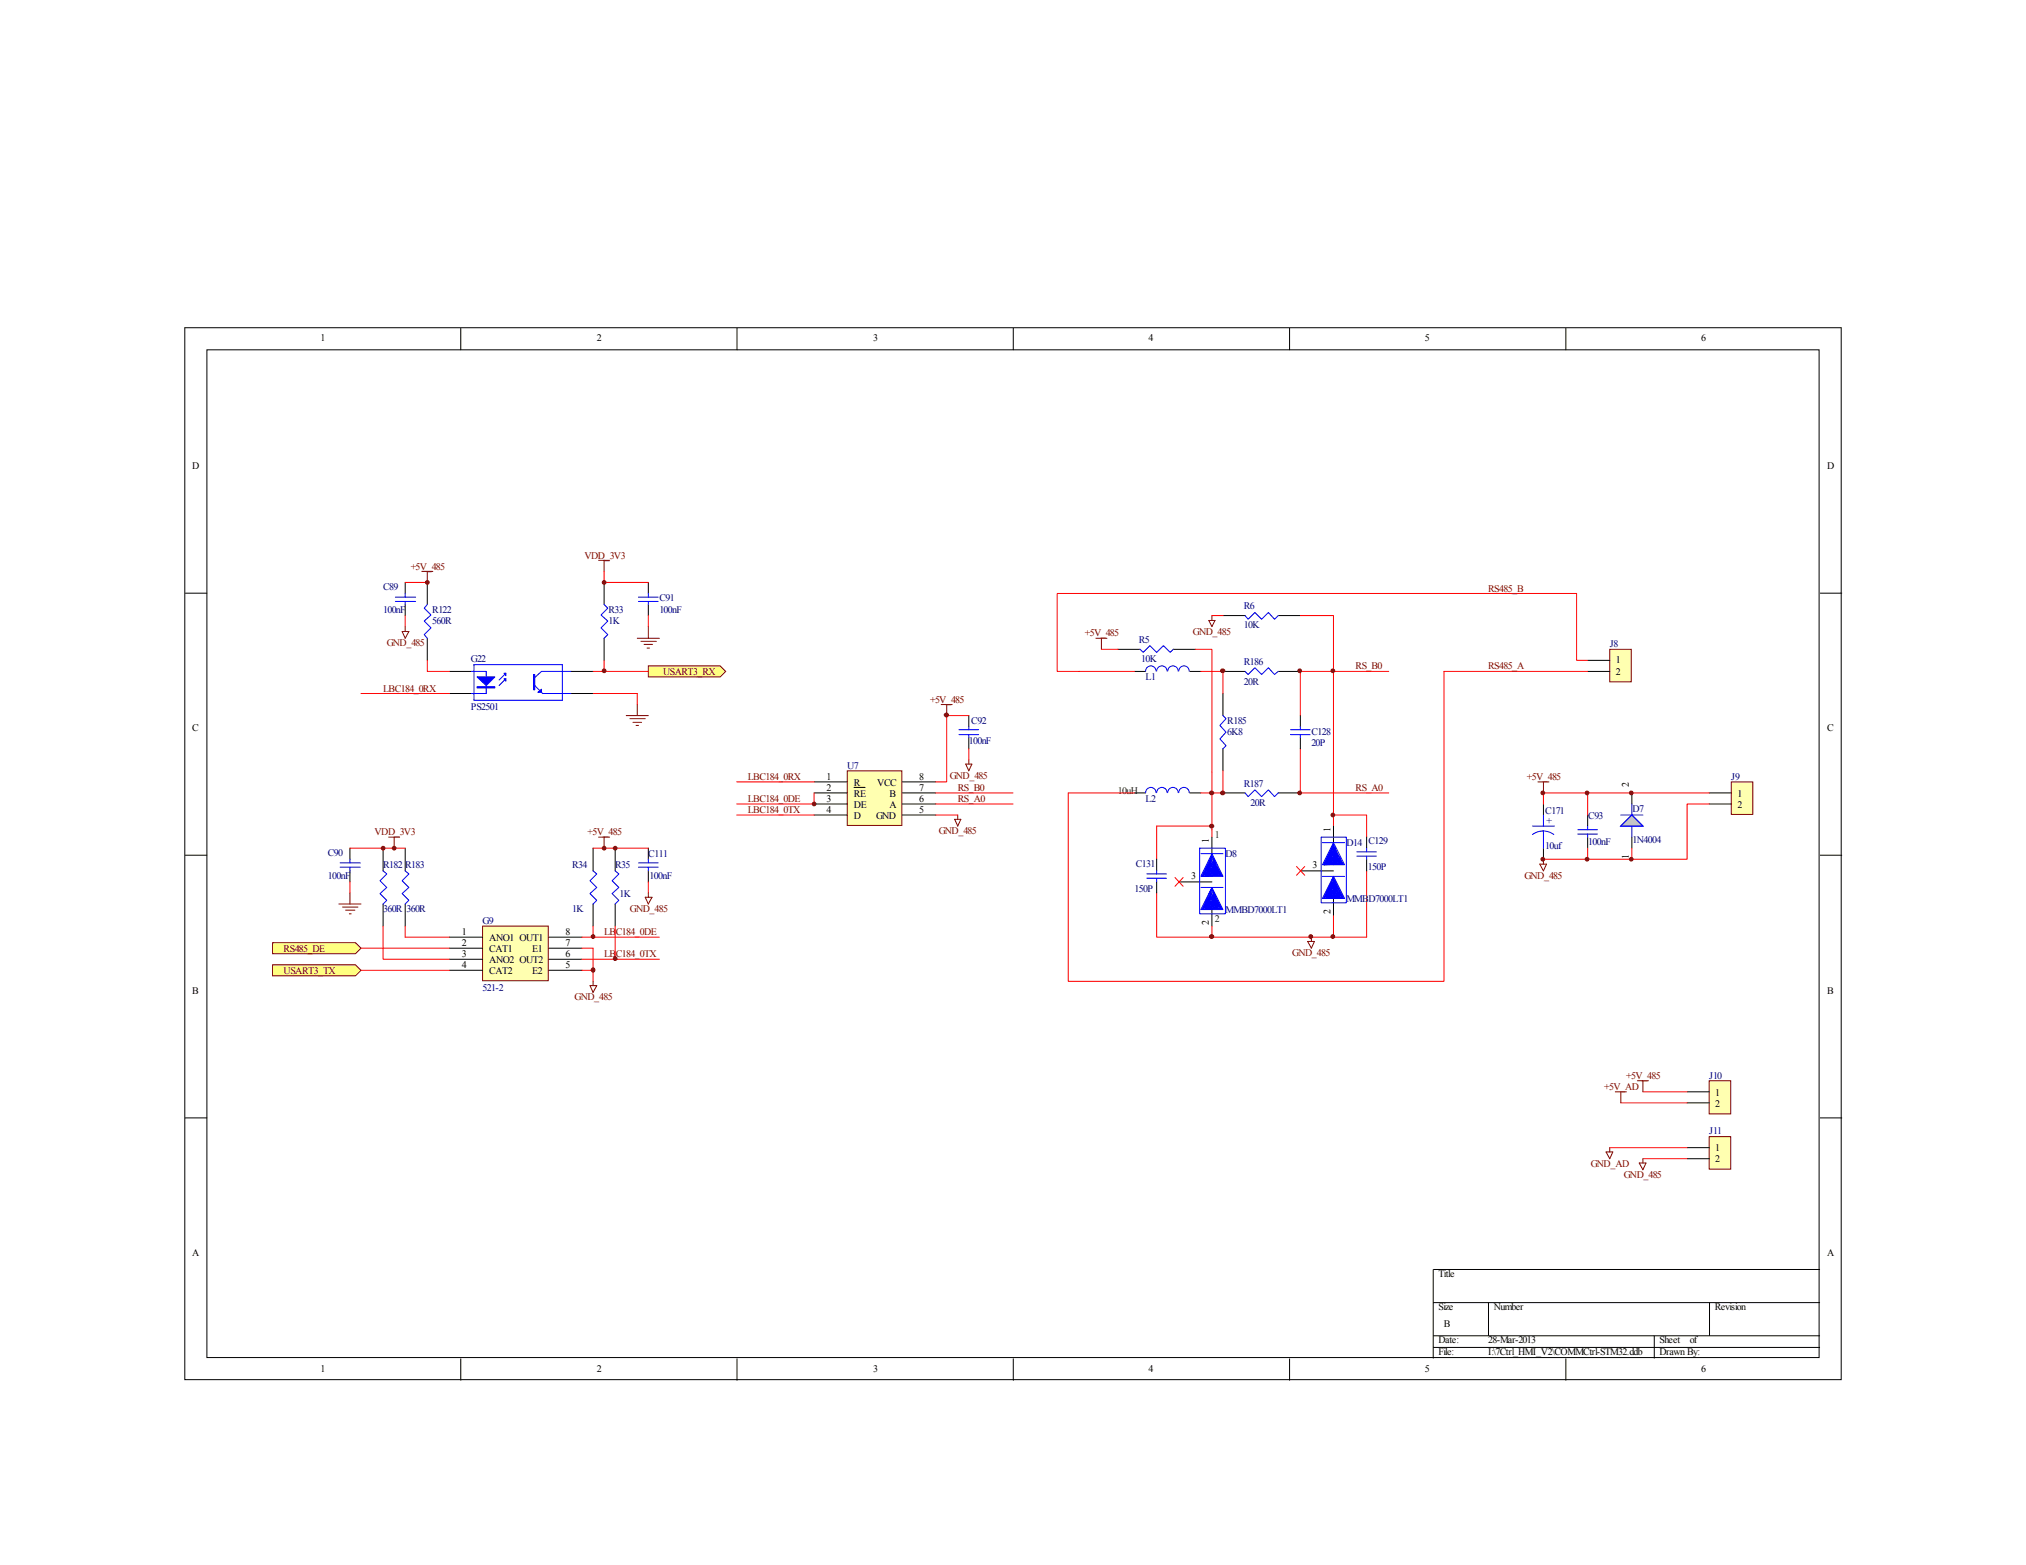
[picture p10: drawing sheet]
<svg xmlns="http://www.w3.org/2000/svg" width="279mm" height="216mm" viewBox="0 0 279 216" stroke-linecap="round" stroke-linejoin="round" font-family="sans-serif">
<g fill="none" stroke="#000" stroke-width=".14">
<path d="M25.5 45.2h228.4v145.1h-228.4zM28.5 48.3h222.4v139h-222.4zM63.5 45.3v3M101.6 45.3v3M139.7 45.3v3M177.8 45.3v3M215.9 45.3v3M25.5 81.8h3.1M251 81.8h3M25.5 118h3.1M251 118h3M25.5 154.2h3.1"/>
<path d="M251 154.2h3M197.7 179.7h53.3M205.3 179.7v4.6M235.8 179.7v4.6M251 175.1h-53.3v12.3M63.5 187.4v3.1M101.6 187.4v3.1M139.7 187.4v3.1M177.8 187.4v3.1M197.7 184.3h53.3M197.7 185.9h53.3M215.9 187.4v3.1"/>
<path d="M228.1 184.3v3.1"/>
</g>
<path d="M238.8 107.9h2.9v4.5h-2.9z" fill="#ffffb0"/>
<path d="M238.8 107.9h2.9v4.5h-2.9z" fill="none" stroke="#800000" stroke-width=".14"/>
<path d="M235.7 109.4h3.1M235.7 110.9h3.1" fill="none" stroke="#000" stroke-width=".14"/>
<path d="M66.6 127.8h9v7.5h-9z" fill="#ffffb0"/>
<path d="M66.5 127.8h9.1v7.5h-9.1zM81.4 136h.9l-.5 .9zM81.8 135.4v.6" fill="none" stroke="#800000" stroke-width=".14"/>
<path d="M52.8 117v3.1M55.9 117v3.1M52.8 124.7v3.1M55.9 124.7v3.1M62 129.3h4.5M62 130.8h4.5M62 132.3h4.5M62 133.9h4.5M75.7 129.3h4.6M75.7 130.8h4.6M75.7 132.3h4.6M75.7 133.9h4.6" fill="none" stroke="#000" stroke-width=".14"/>
<path d="M52.8 120.1l.5 .5-.9 .9 .9 .9-.9 .9 .9 .9-.5 .5M55.9 120.1l.5 .5-.9 .9 .9 .9-.9 .9 .9 .9-.5 .5" fill="none" stroke="#00f" stroke-width=".14"/>
<path d="M81.8 130.8v4.6" fill="none" stroke="#f00" stroke-width=".14"/>
<path d="M116.9 106.4h7.5v7.5h-7.5z" fill="#ffffb0"/>
<g fill="none" stroke="#800000" stroke-width=".14">
<path d="M82.5 77.3h1.6M83.3 77.3v1.5M87.9 88.1h3M88.4 88.5h2.1M88.8 88.9h1.2M89.2 89.4h.4M89.4 86.4v1.7M129.8 97.2h1.5M130.6 97.2v1.5M82.5 115.5h1.6M83.3 115.5v1.5M116.8 106.3h7.6v7.6h-7.6z"/>
<path d="M131.7 113h.8l-.4 1zM132.1 112.4v.6"/>
</g>
<g fill="none" stroke="#000" stroke-width=".14">
<path d="M83.3 80.3v3.1M83.3 88.1v3M89.4 80.3v1.6M89.4 83.4v1.5M81.8 117v3.1M84.8 117v3.1M112.3 107.9h4.5M112.3 109.4h4.5M112.3 110.9h4.5M112.3 112.4h4.5M117.8 108.6h1.5M124.5 107.9h4.5"/>
<path d="M124.5 109.4h4.5M124.5 110.9h4.5M124.5 112.4h4.5M81.8 124.7v3.1M84.8 124.7v3.1"/>
</g>
<path d="M101.6 107.9h10.7M101.6 112.4h10.7M112.3 109.4v1.5h-10.7M55.9 129.3h6.1M80.3 130.8h1.5M80.3 133.9h1.5M80.3 132.3h10.6M80.3 129.3h10.6" fill="none" stroke="#f00" stroke-width=".14"/>
<path d="M83.3 83.4l.5 .5-.9 .9 .9 .9-.9 .9 .9 .9-.5 .6M88.1 83h2.7M88.1 82.4h2.7M89.4 81.9v.5M89.4 83v.4M81.8 120.1l.5 .5-.9 .9 .9 .9-.9 .9 .9 .9-.5 .5M84.8 120.1l.5 .5-.9 .9 .9 .9-.9 .9 .9 .9-.5 .5" fill="none" stroke="#00f" stroke-width=".14"/>
<g fill="#ffff80" stroke="#800000" stroke-width=".14">
<path d="M89.4 91.9h9.9l.8 .7-.8 .8h-9.9z" fill-rule="evenodd"/>
<path d="M37.6 133.1h11.4l.8 .8-.8 .7h-11.4z" fill-rule="evenodd"/>
<path d="M37.6 130h11.4l.8 .8-.8 .8h-11.4z" fill-rule="evenodd"/>
</g>
<path d="M222.1 89.7h2.9v4.4h-2.9z" fill="#ffffb0"/>
<g fill="none" stroke="#800000" stroke-width=".14">
<path d="M58.2 78.8h1.5M58.9 78.8v1.5M151.1 88.1h1.6M151.9 88.1v1.5M166.7 85.6h.9l-.5 .8zM167.1 84.9v.7M222 89.6h3v4.5h-3zM53.6 115.5h1.5M54.4 115.5v1.5M133.2 105.4h.8l-.4 .9zM133.6 104.8v.6M212.1 107.9h1.5"/>
<path d="M212.3 119.2h1l-.4 .9zM212.9 107.9v1.5M212.9 118.5v.7M180.3 129.9h1l-.5 .9zM180.8 129.3v.6"/>
</g>
<g fill="none" stroke="#000" stroke-width=".14">
<path d="M58.9 80.3v3.1M58.9 88.1v3M62 92.6h3M62 95.7h3M78.7 92.6h3.1M78.7 95.7h3.1M133.6 98.7v1.5M154.2 89.6h3M156.5 92.6h1.5M161.8 89.6h3M164.1 92.6h1.5M168.7 92.6h3"/>
<path d="M168.7 84.9h3M168.7 95.7v3M176.3 92.6h3M176.3 84.9h3M179.3 98.7v1.5M218.9 91.1h3.1M218.9 92.6h3.1M133.6 101.8v1.5M156.5 109.4h1.5M159.5 118.5v1.6M164.1 109.4h1.5M167.1 115.5v3"/>
<path d="M168.7 109.4h3M168.7 103.3v3M176.3 109.4h3M179.3 101.8v1.5M183.9 114v3M188.5 115.5v1.5M188.5 118.5v1.6M212.9 110.9v1.5M212.9 117v1.5M218.9 112.4v1.6M218.9 115.5v1.5M159.5 121.7v1.5"/>
<path d="M162.6 121.7h4.5M167.1 124.7v3.1M179.3 120.1h4.6M183.9 123.2v3"/>
</g>
<g fill="none" stroke="#00f" stroke-width=".14">
<path d="M58.9 83.4l-.4 .5 .9 .9-.9 .9 .9 .9-.9 .9 .4 .6M65 92.6h2.1v3.1h-2.1M65.4 91.7h12.2v4.9h-12.2zM69.8 93.6l-1 1M69.8 92.9l-1 .9M73.7 94.6l1.1 1.1h3.9M78.7 92.6h-4l-1 .9M157.2 89.6l.4 .4 1-.9 .9 .9 .9-.9 1 .9 .4-.4M158 92.6a.72 .72 0 0 1 .7-.7 .72 .72 0 0 1 .7 .7M159.5 92.6a.72 .72 0 0 1 .7-.7 .72 .72 0 0 1 .8 .7M161 92.6a.72 .72 0 0 1 .8-.7 .72 .72 0 0 1 .7 .7M162.6 92.6a.72 .72 0 0 1 .7-.7 .72 .72 0 0 1 .7 .7"/>
<path d="M168.7 98.7l.4 .4-.9 1 .9 .9-.9 .9 .9 1-.4 .4M171.7 84.9l.4 .5 1-.9 .9 .9 .9-.9 .9 .9 .5-.5M171.7 92.6l.4 .4 1-.9 .9 .9 .9-.9 .9 .9 .5-.4M132.2 101.3h2.8M132.2 100.7h2.8M133.6 100.2v.5M133.6 101.3v.5M158 109.3a.72 .72 0 0 1 .7-.7 .72 .72 0 0 1 .7 .7M159.5 109.3a.72 .72 0 0 1 .7-.7 .72 .72 0 0 1 .8 .7M161 109.3a.72 .72 0 0 1 .8-.7 .72 .72 0 0 1 .7 .7M162.6 109.3a.72 .72 0 0 1 .7-.7 .72 .72 0 0 1 .7 .7M165.4 117h3.6v9.1h-3.6z"/>
<path d="M165.6 117.8h3.1M167.1 117.8l1.6 3.1h-3.1zM167.1 117.9l-1.3 3 2.7-.2-2.5-.3-.1 .5 1.6-.2-.5-1.8-.3 1.1-.5 .7 1.3-.9h-.7l-.4 .2 .9 .2h.4l.4 .2-.6-.8-.2-.6v-.6l-.2-.3-.4 1.2-.7 1.3 .8-1v-.3l-.3 .5 .5-.8v.8l-.3 .4 .1-.4 .3 .4-.9 .4h.8l-.8 .1h1.7l-.6-1.4-.3-.1 .6 1.2 .7 .2-1-1.7 .2-.4 .2 1.6 .4-.1-.8-1.6 .2 .1a1.61 1.61 0 0 0 0 1.5M167.1 118.9l.2 .3-.3 .3-.2 .3-.6 .3 1.1 .5 .4-.6 .6 .6M167.1 117.8v3.1M167.1 118.5l-.1 .4M167.5 119.3l.1 .3-.6-1.1-.2 .8-.6 .7 .6-1-.8 1.7 1-.9 .5 .2-.7 .2 .5 .2h.6l-.4 .2h-.5l.7-.8 .6 .8-.2-.6-.2 .6-.2-.4-.4-.1-.6-.5 .4-.4 .6 .6M167.6 119.8l.1 .4 .6 .4M171.7 109.4l.4 .5 1-.9 .9 .9 .9-.9 .9 .9 .5-.5M178 101.3h2.7M178 100.7h2.7M179.3 100.2v.5"/>
<path d="M179.3 101.3v.5M182.2 115.5h3.5v9h-3.5zM182.4 116.2h3M183.9 116.2l1.5 3.1h-3zM183.9 116.4l-1.4 2.9 2.8-.1-2.5-.3-.2 .4 1.5-.1-.4-1.9-.3 1.1-.4 .8 1.1-.9h-.5l-.5 .1 1 .3h.4l.3 .2-.7-.8v-1.2l-.2-.3-1.1 2.4 .8-.9v-.3l-.3 .5 .4-.8v.8l-.3 .4 .2-.4 .3 .4-.9 .3h.7l-.7 .2h1.7l-.6-1.4-.4-.1 .6 1.2 .8 .1-1-1.7v-.3l.4 1.5 .3-.1-.7-1.5v.1v.8v.6M183.9 117.3l.2 .4-.4 .2-.1 .4-.6 .2 1.1 .5 .4-.6 .6 .6-.6-.3-.2-.4M183.9 116.2v3.1M183.9 117l-.2 .3M184.1 117.8l.2 .3-.6-1.1-.1 .8-.6 .6 .6-.9-.8 1.7 .9-.9 .4 .1-.5 .3 .5 .2h.6l-.6 .1h-.4l.8-.7 .6 .7-.3-.6-.1 .6-.2-.3-1.1-.6 .5-.4 .6 .6M184.9 118.9l.4 .3M187.1 118.1h2.7M187.1 117.5h2.7"/>
<path d="M188.5 117v.5M188.5 118.1v.4M211.3 114h3.1M211.3 115.1a2.45 2.45 0 0 1 3 0M212.9 112.4v1.6M212.9 114.6v2.4M217.6 115.1h2.7M217.6 114.5h2.7M218.9 114v.5M218.9 115.1v.4M158.2 121.2h2.7M158.2 120.6h2.7"/>
<path d="M159.5 120.1v.5M159.5 121.2v.5M165.6 122.4h3.1M167.1 122.4l1.6 3.1h-3.1zM167.1 122.5l-1.3 3 2.7-.2-2.5-.3-.1 .5 1.6-.2-.5-1.9-.3 1.1-.5 .8 1.3-.9h-.7l-.4 .1 .9 .3h.4l.4 .2-.6-.8-.2-.6v-.6l-.2-.3-.4 1.3-.7 1.1 .8-.9v-.2l-.3 .4 .5-.8v.8l-.3 .4 .1-.4 .3 .4-.9 .3h.8l-.8 .2h1.7l-.6-1.3-.3-.2 .6 1.2 .7 .1-1-1.7 .2-.2 .2 1.5 .4-.2-.8-1.5 .2 .2a1.42 1.42 0 0 0 0 1.3M167.1 123.4l.2 .4-.3 .2-.2 .4-.6 .3 1.1 .4 .4-.6 .6 .6M167.1 122.4v3.1M167.1 123.2l-.1 .2M167.5 124l.1 .2-.6-1-.2 .8-.6 .5 .6-.9-.8 1.7 1-.9 .5 .1-.7 .3 .5 .2h.6l-.4 .1h-.5l.7-.7 .6 .7-.2-.6-.2 .6-.2-.3-.4-.1-.6-.5 .4-.4 .6 .6M167.6 124.4l.1 .4 .6 .3M168.3 120.6l-.1-.2 .3 .3M168.3 125.1l-.1-.1 .3 .3"/>
<path d="M182.4 120.9h3M183.9 120.9l1.5 3.1h-3zM183.9 121l-1.4 3 2.8-.2-2.5-.4-.2 .6 1.5-.2-.4-1.9-.3 1.1-.4 .8 1.1-.9h-.5l-.5 .1 1 .3h.4l.3 .1-.7-.7v-1.2l-.2-.3-1.1 2.4 .8-.9v-.3l-.3 .5 .4-.8v.8l-.3 .4 .2-.4 .3 .4-.9 .3h.7l-.7 .2h1.7l-.6-1.4-.4-.1 .6 1.1 .8 .2-1-1.7v-.2l.4 1.5 .3-.2-.7-1.5v.2v.7v.6M183.9 121.9l.2 .4-.4 .2-.1 .4-.6 .3 1.1 .4 .4-.6 .6 .6-.6-.3-.2-.4M183.9 120.9v3.1M183.9 121.7l-.2 .2M184.1 122.4l.2 .3-.6-1-.1 .7-.6 .6 .6-.9-.8 1.7 .9-.9 .4 .1-.5 .3 .5 .1h.6l-.6 .2h-.4l.8-.7 .6 .7-.3-.6-.1 .6-.2-.3-.4-.1-.7-.5 .5-.4 .6 .6M184.9 123.4l.4 .4"/>
</g>
<g fill="#00f" stroke="#00f" stroke-width=".14">
<path d="M65.8 93.4h2.4l-1.1 1.2z"/>
<path d="M69.5 92.9h.3v.3z"/>
<path d="M69.5 93.6h.3v.4z"/>
<path d="M74.2 95.5l.5-.4v.4z"/>
<path d="M65.8 94.7h2.4v.2h-2.4z" fill-rule="evenodd"/>
<path d="M73.6 93h.1v2.2h-.1z" fill-rule="evenodd"/>
</g>
<g fill="none" stroke="#f00" stroke-width=".14">
<path d="M49.8 95.7h12.2M58.9 91.1v1.5h3.1M81.8 95.7h6.1M81.8 92.6h7.6M151.9 89.6h2.3M164.8 89.6h2.3v25.9M165.6 92.6h3.1v3.1M167.1 84.9h1.6M179.3 84.9h4.6v29.1M191.5 92.6h-12.2v6.1M218.9 91.1h-1.5v-9.2h-71.6v10.7h10.7M218.9 92.6h-19.8v42.8h-51.8v-26h9.2"/>
<path d="M52.8 117h3.1M81.8 117h3M129 110.9h10.7M129 109.4h10.7M167.1 114h-7.6v4.5M168.7 106.3v3.1h-3.1M179.3 103.3v6.1h12.2M183.9 112.4h4.6v3.1M49.8 130.8h12.2M49.8 133.9h12.2M52.8 127.8v4.5h9.2M55.9 127.8v1.5"/>
<path d="M81.8 127.8v1.5M84.8 127.8v4.5M183.9 126.2v3.1M188.5 120.1v9.2h-29v-6.1"/>
</g>
<g fill="#800000" stroke="#800000" stroke-width=".14">
<circle cx="84.8" cy="132.2" r=".25"/>
<circle cx="81.8" cy="129.2" r=".25"/>
<circle cx="167.1" cy="109.4" r=".28"/>
<circle cx="183.8" cy="92.5" r=".25"/>
</g>
<path d="M225 112.4l1.6 1.6h-3.1z" fill="#c0c0c0" stroke="#00f" stroke-width=".14"/>
<g fill="none" stroke="#00f" stroke-width=".14">
<path d="M54.5 83h2.8M54.5 82.4h2.8M55.9 81.9v.5M55.9 83v.4M46.9 119.6h2.8M46.9 119h2.8M48.3 118.5v.5M48.3 119.6v.5M88.1 119.6h2.7M88.1 119h2.7M89.4 118.5v.5M89.4 119.6v.5"/>
<path d="M223.5 112.4h3.1M225 110.9v1.5M225 114v1.5"/>
</g>
<path d="M55.9 80.3v1.6M55.9 83.4v1.5M48.3 117v1.5M89.4 117v1.5M225 109.4v1.5M225 115.5v1.5M48.3 120.1v1.6M89.4 120.1v1.6" fill="none" stroke="#000" stroke-width=".14"/>
<g fill="#800000" stroke="#800000" stroke-width=".14">
<circle cx="167.1" cy="114" r=".28"/>
<circle cx="183.8" cy="112.4" r=".25"/>
<circle cx="212.8" cy="109.4" r=".25"/>
<circle cx="218.9" cy="109.4" r=".25"/>
<circle cx="218.9" cy="118.5" r=".25"/>
<circle cx="225" cy="118.5" r=".25"/>
<circle cx="180.8" cy="129.2" r=".25"/>
<circle cx="167.1" cy="129.2" r=".28"/>
<circle cx="183.8" cy="129.2" r=".25"/>
<circle cx="130.5" cy="98.6" r=".28"/>
<circle cx="81.8" cy="133.8" r=".28"/>
<circle cx="83.3" cy="117" r=".25"/>
<circle cx="83.3" cy="92.5" r=".25"/>
<circle cx="54.4" cy="117" r=".25"/>
<circle cx="52.8" cy="117" r=".25"/>
<circle cx="112.3" cy="110.9" r=".25"/>
<circle cx="84.8" cy="117" r=".25"/>
<circle cx="83.3" cy="80.3" r=".25"/>
<circle cx="58.9" cy="80.3" r=".25"/>
<circle cx="179.2" cy="92.5" r=".25"/>
<circle cx="168.6" cy="92.5" r=".28"/>
<circle cx="179.2" cy="109.4" r=".25"/>
<circle cx="168.6" cy="109.4" r=".28"/>
<circle cx="225" cy="109.4" r=".25"/>
<circle cx="212.8" cy="118.5" r=".25"/>
</g>
<g fill="none" stroke="#f00" stroke-width=".14">
<path d="M83.3 78.8v1.5h6.1M55.9 80.3h3M55.9 84.9v1.5M83.3 91.1v1.5M87.9 95.7v1.5M89.4 84.9v1.5M133.6 98.7h-3v9.2h-1.6M48.3 117h4.5M84.8 117h4.6M129 112.4h3.1M133.6 103.3v1.5M178.8 119.5l1.2 1.3"/>
<path d="M180 119.5l-1.2 1.3M218.9 109.4v3M218.9 117v1.5M225 117v1.5h-12.1M235.7 110.9h-3v7.6h-7.7M235.7 109.4h-22.8v1.5M48.3 121.7v1.5M89.4 121.7v1.5M162 121l1.2 1.3M163.2 121l-1.2 1.3M167.1 127.8v1.5"/>
</g>
<g fill="none" stroke="#800000" stroke-width=".14">
<path d="M55.5 87.1h.9l-.5 1zM55.9 86.4v.7M86.4 98.7h3M86.9 99.1h2.1M87.3 99.7h1.2M87.9 97.2v1.5M87.7 100.1h.4M46.7 124.7h3.1M47.2 125.1h2.2M47.7 125.6h1.2M48.2 126.1h.2M48.3 123.2v1.5"/>
<path d="M89 123.8h.9l-.5 .9zM89.4 123.2v.6"/>
</g>
<path d="M235.8 149.2h2.9v4.5h-2.9z" fill="#ffffb0"/>
<path d="M222.8 150.6h1.5M223.5 150.6v1.5M225.8 149.1h1.5M226.6 149.1v1.5M235.7 149.1h3v4.6h-3z" fill="none" stroke="#800000" stroke-width=".14"/>
<path d="M232.7 150.6h3M232.7 152.1h3" fill="none" stroke="#000" stroke-width=".14"/>
<path d="M223.5 152.1h9.2M226.6 150.6h6.1" fill="none" stroke="#ee0e22" stroke-width=".14"/>
<path d="M235.8 156.9h2.9v4.4h-2.9z" fill="#ffffb0"/>
<path d="M221.5 158.9h.9l-.4 1zM222 158.3v.6M226.6 159.9v.5M235.7 156.8h3v4.5h-3zM226.1 160.4h.9l-.4 1z" fill="none" stroke="#800000" stroke-width=".14"/>
<path d="M232.7 158.3h3M232.7 159.9h3" fill="none" stroke="#000" stroke-width=".14"/>
<path d="M222 158.3h10.7M226.6 159.9h6.1" fill="none" stroke="#ee0e22" stroke-width=".14"/>
<g font-size="1.4">
<text x="44.2" y="47.1">1</text>
<text x="82.3" y="47.1">2</text>
<text x="120.4" y="47.1">3</text>
<text x="158.4" y="47.1">4</text>
<text x="196.5" y="47.1">5</text>
<text x="234.6" y="47.1">6</text>
<text x="26.5" y="64.7">D</text>
<text x="252" y="64.7">D</text>
<text x="222.8" y="91.5">1</text>
<text x="222.8" y="93.1">2</text>
<text x="26.5" y="100.8">C</text>
<text x="252" y="100.8">C</text>
<text x="114" y="107.6">1</text>
<text x="126.7" y="107.6">8</text>
<text x="114" y="109.1">2</text>
<text x="114" y="110.7">3</text>
<text x="114" y="112.2">4</text>
<text x="117.8" y="108.4">R</text>
<text x="117.8" y="109.9">RE</text>
<text x="117.8" y="111.4">DE</text>
<text x="117.8" y="112.9">D</text>
<text x="120.8" y="112.9">GND</text>
<text x="121" y="108.4">VCC</text>
<text x="122.7" y="111.4">A</text>
<text x="122.7" y="109.9">B</text>
<text x="126.7" y="112.2">5</text>
<text x="126.7" y="110.7">6</text>
<text x="126.7" y="109.1">7</text>
<text x="224.6" y="108.6" transform="rotate(-90 224.6 108.6)">2</text>
<text x="239.6" y="109.9">1</text>
<text x="239.6" y="111.4">2</text>
<text x="166.7" y="116.2" transform="rotate(-90 166.7 116.2)">1</text>
<text x="181" y="119.8">3</text>
<text x="183.5" y="114.7" transform="rotate(-90 183.5 114.7)">1</text>
<text x="224.6" y="118.5" transform="rotate(-90 224.6 118.5)">1</text>
<text x="164.3" y="121.3">3</text>
<text x="63.7" y="129">1</text>
<text x="63.7" y="130.6">2</text>
<text x="67.5" y="129.8">ANO1 OUT1</text>
<text x="67.5" y="131.3">CAT1</text>
<text x="73.4" y="131.3">E1</text>
<text x="78" y="129">8</text>
<text x="78" y="130.6">7</text>
<text x="166.7" y="127.6" transform="rotate(-90 166.7 127.6)">2</text>
<text x="183.5" y="126.1" transform="rotate(-90 183.5 126.1)">2</text>
<text x="26.5" y="137.1">B</text>
<text x="63.7" y="132.1">3</text>
<text x="63.7" y="133.6">4</text>
<text x="67.5" y="132.8">ANO2 OUT2</text>
<text x="67.5" y="134.4">CAT2</text>
<text x="73.4" y="134.4">E2</text>
<text x="78" y="132.1">6</text>
<text x="78" y="133.6">5</text>
<text x="252" y="137.1">B</text>
<text x="236.6" y="151.1">1</text>
<text x="236.6" y="152.7">2</text>
<text x="236.6" y="158.8">1</text>
<text x="236.6" y="160.4">2</text>
<text x="26.5" y="173.3">A</text>
<text x="252" y="173.3">A</text>
<text x="198.4" y="176.2">Title</text>
<text x="198.4" y="185.3">Date:</text>
<text x="198.4" y="180.8">Size</text>
<text x="199.1" y="183.1">B</text>
<text x="205.2" y="185.3">28-Mar-2013</text>
<text x="206" y="180.8">Number</text>
<text x="228.8" y="185.3">Sheet</text>
<text x="233" y="185.3">of</text>
<text x="236.5" y="180.8">Revision</text>
<text x="44.2" y="189.2">1</text>
<text x="82.3" y="189.2">2</text>
<text x="120.4" y="189.2">3</text>
<text x="158.4" y="189.2">4</text>
<text x="196.5" y="189.2">5</text>
<text x="198.4" y="186.9">File:</text>
<text x="205.2" y="186.9">I:\7Ctrl_HMI_V2\COMMCtrl-STM32.ddb</text>
<text x="228.8" y="186.9">Drawn By:</text>
<text x="234.6" y="189.2">6</text>
</g>
<g font-size="1.4" fill="#800000">
<text x="80.6" y="77">VDD_3V3</text>
<text x="56.6" y="78.6">+5V_485</text>
<text x="205.2" y="81.6">RS485_B</text>
<text x="53.3" y="89.2">GND_485</text>
<text x="149.6" y="87.7">+5V_485</text>
<text x="164.5" y="87.5">GND_485</text>
<text x="52.8" y="95.4">LBC184_0RX</text>
<text x="91.4" y="93.1">USART3_RX</text>
<text x="186.9" y="92.3">RS_B0</text>
<text x="205.2" y="92.3">RS485_A</text>
<text x="128.3" y="96.9">+5V_485</text>
<text x="103.1" y="107.6">LBC184_0RX</text>
<text x="131" y="107.4">GND_485</text>
<text x="210.6" y="107.6">+5V_485</text>
<text x="103.1" y="110.7">LBC184_0DE</text>
<text x="103.1" y="112.2">LBC184_0TX</text>
<text x="132.1" y="110.7">RS_A0</text>
<text x="132.1" y="109.1">RS_B0</text>
<text x="186.9" y="109.1">RS_A0</text>
<text x="51.6" y="115.2">VDD_3V3</text>
<text x="81" y="115.2">+5V_485</text>
<text x="129.5" y="115.1">GND_485</text>
<text x="86.9" y="125.8">GND_485</text>
<text x="210.2" y="121.2">GND_485</text>
<text x="39.1" y="131.3">RS485_DE</text>
<text x="83.3" y="129">LBC184_0DE</text>
<text x="178.2" y="131.9">GND_485</text>
<text x="39.1" y="134.4">USART3_TX</text>
<text x="83.3" y="132.1">LBC184_0TX</text>
<text x="79.2" y="138">GND_485</text>
<text x="224.3" y="148.8">+5V_485</text>
<text x="221.2" y="150.4">+5V_AD</text>
<text x="219.4" y="161">GND_AD</text>
<text x="223.9" y="162.5">GND_485</text>
</g>
<g font-size="1.4" fill="#000080">
<text x="52.8" y="81.5">C89</text>
<text x="90.9" y="83">C91</text>
<text x="52.8" y="84.5">100nF</text>
<text x="59.6" y="84.5">R122</text>
<text x="59.6" y="86">560R</text>
<text x="83.9" y="84.5">R33</text>
<text x="83.9" y="86">1K</text>
<text x="90.9" y="84.5">100nF</text>
<text x="157.1" y="88.6">R5</text>
<text x="171.5" y="84.1">R6</text>
<text x="171.5" y="86.7">10K</text>
<text x="222" y="89.2">J8</text>
<text x="64.9" y="91.3">G22</text>
<text x="157.4" y="91.3">10K</text>
<text x="158" y="93.8">L1</text>
<text x="171.5" y="91.7">R186</text>
<text x="171.5" y="94.5">20R</text>
<text x="64.9" y="98">PS2501</text>
<text x="133.9" y="99.8">C92</text>
<text x="169.2" y="99.8">R185</text>
<text x="169.2" y="101.3">6K8</text>
<text x="180.8" y="101.3">C128</text>
<text x="116.8" y="106.1">U7</text>
<text x="133.6" y="102.7">100nF</text>
<text x="180.8" y="102.9">20P</text>
<text x="238.8" y="107.6">J9</text>
<text x="158" y="110.7">L2</text>
<text x="171.5" y="108.5">R187</text>
<text x="172.5" y="111.3">20R</text>
<text x="213.1" y="112.4">C171</text>
<text x="213.3" y="113.7">+</text>
<text x="219" y="112.9">C93</text>
<text x="225.1" y="112">D7</text>
<text x="45.2" y="118.1">C90</text>
<text x="52.8" y="119.8">R182 R183</text>
<text x="78.9" y="119.8">R34</text>
<text x="84.8" y="119.8">R35</text>
<text x="89.4" y="118.3">C111</text>
<text x="156.6" y="119.6">C131</text>
<text x="169" y="118.3">D8</text>
<text x="185.7" y="116.8">D14 C129</text>
<text x="188.6" y="120">150P</text>
<text x="213.1" y="117.1">10uf</text>
<text x="219" y="116.6">100nF</text>
<text x="225.1" y="116.3">1N4004</text>
<text x="45.2" y="121.2">100nF</text>
<text x="52.8" y="125.8">360R</text>
<text x="56" y="125.8">360R</text>
<text x="78.9" y="125.8">1K</text>
<text x="85.4" y="123.8">1K</text>
<text x="89.6" y="121.3">100nF</text>
<text x="156.5" y="123">150P</text>
<text x="169" y="125.9">MMBD7000LT1</text>
<text x="185.7" y="124.4">MMBD7000LT1</text>
<text x="66.5" y="127.4">G9</text>
<text x="66.5" y="136.7">521-2</text>
<text x="235.7" y="148.8">J10</text>
<text x="235.7" y="156.5">J11</text>
</g>
<g font-size="1.4" fill="#172721">
<text x="154.2" y="109.5">10uH</text>
<text x="167.6" y="115.6">1</text>
<text x="167.6" y="127.2">2</text>
</g>
</svg>
